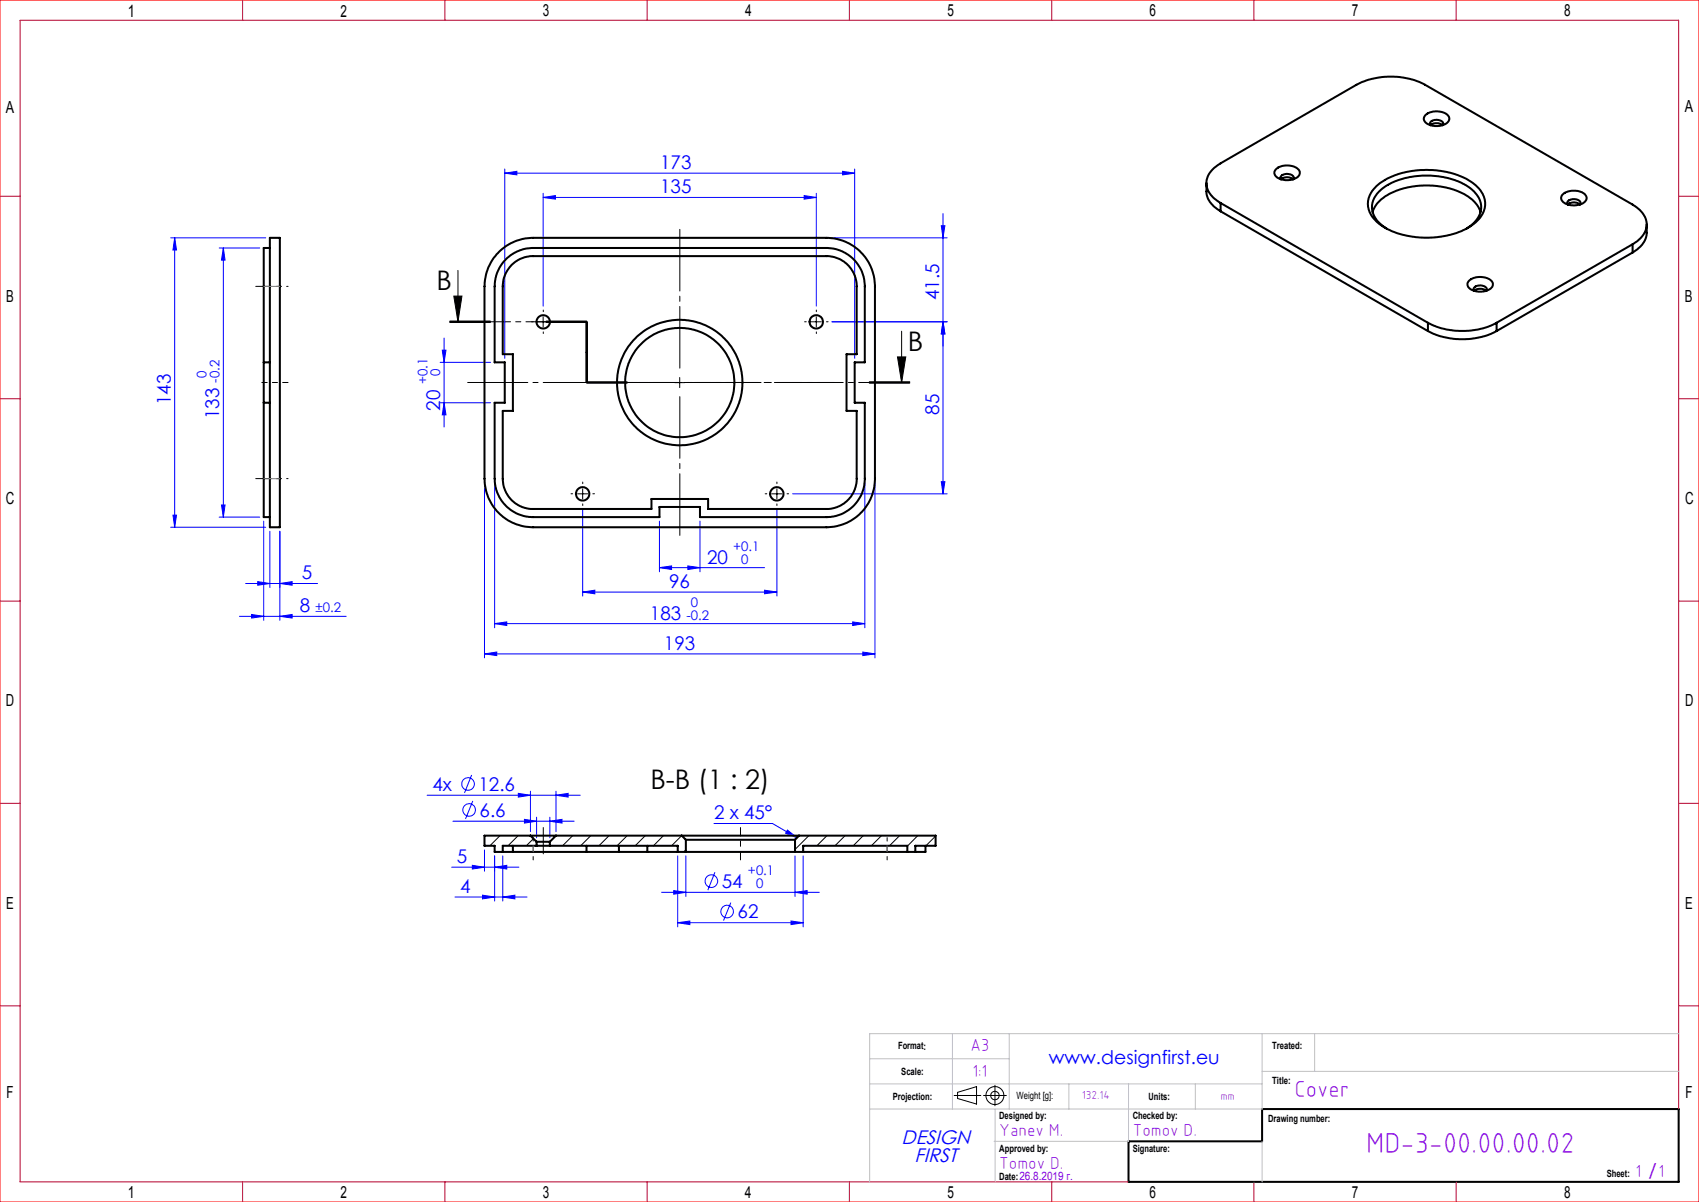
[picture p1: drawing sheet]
<svg xmlns="http://www.w3.org/2000/svg" width="420mm" height="297mm" viewBox="0 0 420 297" stroke-linecap="round" stroke-linejoin="round" font-family="sans-serif">
<g fill="none" stroke="#00f" stroke-width=".25">
<path d="M42.2 58.8h23.5M43.2 58.8l.4 3h-.8zM43.2 58.8v71.5M124.8 42.8l3-.5v.9zM124.8 41.8v46.7M124.8 42.8h86.5M134.3 48.8l3-.5v.9zM134.3 47.8v27.8M134.3 48.8h67.5M198.8 48.3l3 .5-3 .4zM201.8 47.8v27.8M205.3 58.8h28.8"/>
<path d="M208.3 42.3l3 .5-3 .4zM211.3 41.8v46.7M232.7 55.8h.9l-.5 3zM233.1 52.8v69.2M54.2 61.3h10M55.2 61.3l.4 3h-.8zM55.2 61.3v66.5M205.7 79.5h28.4M233.1 79.5l.5 3h-.9zM108.8 89.5h12.5M108.8 99.5h12.5M109.3 86.5h.9l-.4 3z"/>
<path d="M109.8 99.5l.4 3h-.9zM109.8 83.5v22M119.8 119.3v43.3M122.3 119.3v35.8M213.8 119.3v35.8M216.3 119.3v43.3M232.7 119h.9l-.5 3zM42.2 130.3h23.5M42.8 127.3h.8l-.4 3zM54.2 127.8h10M54.8 124.8h.8l-.4 3zM65.2 128.8v24.5"/>
<path d="M66.7 131.3v13.9M69.2 131.3v22M144 125.9v21.4M163 128.8v12.5M170 139.8l3 .5-3 .4zM173 128.8v12.5M192.1 125.9v21.4M195.9 122h38.2M59.2 152.3h26.4M60.7 144.2h17.8M62.2 151.8l3 .5-3 .4zM63.7 143.7l3 .5-3 .4z"/>
<path d="M69.2 144.2l3-.5v.9zM69.2 152.3l3-.5v.9zM122.3 154.1l3-.4v.8zM122.3 154.1h91.5M144 146.3l3-.5v.9zM144 146.3h48.1M163 140.3l3-.5v.9zM163 140.3h26M189 145.8l3.1 .5-3.1 .4zM210.8 153.7l3 .4-3 .4zM119.8 161.6l3-.5v.9zM119.8 161.6h96.5"/>
<path d="M213.3 161.1l3 .5-3 .4zM105.6 196.5h37.8M116.6 191.5l-1.8 4.4M116.9 197.9l-1.8 4.4M128.1 196l3 .5-3 .5zM131.1 195.5v10M137.4 196.5l3-.5v1zM137.4 195.5v10M111.7 214.3h16.6M112 202.9h29.9M116.8 213.8l3 .5-3 .4zM119.8 210v5.3"/>
<path d="M122.3 214.3l3-.5v.9zM122.3 211.5v11.1M124.3 211.5v11.1M129.6 202.5l3 .4-3 .5zM132.6 201.9v5.1M135.9 202.9l3-.4v.9zM135.9 201.9v5.1M167.5 211.5v17.5M169.5 211.5v10M176.5 203.5h14.5l6 3.5M176.7 215.5l-1.7 4.5M194.7 205.1l2.3 1.9-2.8-1.1z"/>
<path d="M196.5 211.5v10M198.5 211.5v17.5M112.5 221.6h17.8M119.3 221.2l3 .4-3 .5zM124.3 221.6l3-.4v.9zM163.5 220.5h39M166.5 220.1l3 .4-3 .4zM167.5 228l3-.4v.9zM167.5 228h31M180.7 223l-1.8 4.5M195.5 227.6l3 .4-3 .5zM196.5 220.5l3-.4v.8z"/>
<circle cx="115.7" cy="193.7" r="1.56"/>
<circle cx="116" cy="200.1" r="1.56"/>
<circle cx="175.9" cy="217.7" r="1.55"/>
<circle cx="179.7" cy="225.2" r="1.55"/>
</g>
<g fill="none" stroke="#000" stroke-width=".25">
<path d="M111.2 79.5h10M111.2 79.7h10M111.2 79.3h10M112.2 73.2h2l-1 6.3zM113.2 66.8v12.7M133 79.5h12v15h10M134.3 78.3v2.5M135 79.3h10zM135 79.7h10M144.8 79.5v15M145.2 79.5v15M200.5 79.5h2.5"/>
<path d="M201.8 78.3v2.5M145 94.7h10M145 94.3h10M166.8 94.5h2.5M168 93.3v2.5M214.9 94.5h10M214.9 94.7h10M214.9 94.3h10M221.9 88.2h2l-1 6.3zM222.9 81.8v12.7M142.8 122h2.5M144 120.8v2.5"/>
<path d="M190.8 122h2.5M192.1 120.8v2.5M235.9 270.7h6.6M236.7 269.9l4.7-1.4v4.3l-4.7-1.4zM243.1 270.7h5.7M246 268.2v5"/>
<circle cx="245.9" cy="270.7" r="1.04"/>
<circle cx="246" cy="270.7" r="2.22"/>
</g>
<path d="M111.2 79.5h33.8" fill="none" stroke="#000" stroke-width=".25" stroke-dasharray="6.3 1.3 1.3 1.3" stroke-dashoffset="1.5"/>
<path d="M145 79.5v15" fill="none" stroke="#000" stroke-width=".25" stroke-dasharray="6.3 1.3 1.3 1.3" stroke-dashoffset=".8"/>
<path d="M145 94.5h79.9" fill="none" stroke="#000" stroke-width=".25" stroke-dasharray="6.3 1.3 1.3 1.3" stroke-dashoffset="3.9"/>
<path d="M71.2 70.8h-4.5M71.2 118.3h-4.5" fill="none" stroke="#000" stroke-width=".25" stroke-dasharray="15.2 1.3 1.3 1.3" stroke-dashoffset="14.9"/>
<g fill="none" stroke="#000" stroke-width=".25" stroke-dasharray="15.2 1.3 1.3 1.3">
<path d="M63.2 70.8h3.5M131.8 79.5h-.4M134.3 77v-.4M136.8 79.5h.4M199.3 79.5h-.4M201.8 77v-.4M204.3 79.5h.4M134.3 82v.4M201.8 82v.4M63.2 118.3h3.5M144.1 119.5v-.4M192.1 119.5v-.4"/>
<path d="M141.6 122h-.4M144.1 124.5v.4M146.6 122h.4M189.6 122h-.4M192.1 124.5v.4M194.6 122h.4M134.3 211v-3M134.3 204.5v3.5"/>
</g>
<path d="M71.2 94.5h-6.5" fill="none" stroke="#000" stroke-width=".25" stroke-dasharray="15.2 1.3 1.3 1.3" stroke-dashoffset="13.9"/>
<path d="M131.8 212.5v-5.5M219.3 212.5v-5.5" fill="none" stroke="#000" stroke-width=".25" stroke-dasharray="15.2 1.3 1.3 1.3" stroke-dashoffset="14.4"/>
<path d="M183.1 212.5v-8" fill="none" stroke="#000" stroke-width=".25" stroke-dasharray="15.2 1.3 1.3 1.3" stroke-dashoffset="13.1"/>
<path d="M206.3 94.5h-90.7" fill="none" stroke="#000" stroke-width=".25" stroke-dasharray="15.2 1.3 1.3 1.3" stroke-dashoffset=".4"/>
<path d="M168.1 92v-36.4M168.1 97v36.3" fill="none" stroke="#000" stroke-width=".25" stroke-dasharray="15.2 1.3 1.3 1.3" stroke-dashoffset="-1"/>
<path d="M165.6 94.5h-14.3M170.6 94.5h14.2" fill="none" stroke="#000" stroke-width=".25" stroke-dasharray="15.2 1.3 1.3 1.3" stroke-dashoffset="10"/>
<path d="M279 282h33v-8h103v18h-136z" fill="none" stroke="#000" stroke-width=".5"/>
<path d="M0 0h420v297h-420z" fill="none" stroke="#f00" stroke-width=".25"/>
<g fill="none" stroke="#b4002d" stroke-width=".25">
<path d="M60 0v5M110 0v5M160 0v5M210 0v5M260 0v5M310 0v5M360 0v5M0 48.5h5M415 48.5h5M0 98.5h5M415 98.5h5M0 148.5h5"/>
<path d="M415 148.5h5M0 198.5h5M415 198.5h5M0 248.5h5M415 248.5h5M415 274v-269h-410v287h274M60 292v5M110 292v5M160 292v5M210 292v5M260 292v5M310 292v5"/>
<path d="M360 292v5"/>
</g>
<g fill="none" stroke="#c0c0c0" stroke-width=".25">
<path d="M235.4 255.4v18.6M249.5 255.4v18.6M312 255.4v18.6h-97M325 255.4v9.3M415 255.4h-200v36.6M215 267.8h97M215 261.6h34.5M246 274v18M264.2 267.8v6.2M279 267.8v14.2h-33.3M295.5 267.8v6.2M312 264.7h103"/>
<path d="M312 282v10"/>
</g>
<path d="M112.2 73.2h2l-1 6.3zM221.9 88.2h2l-1 6.3z" fill="#000"/>
<g fill="#00f">
<path d="M189 145.8l3.1 .5-3.1 .4zM144 146.3l3-.5v.9zM208.3 42.3l3 .5-3 .4zM124.8 42.8l3-.5v.9zM69.2 152.3l3-.5v.9zM62.2 151.8l3 .5-3 .4z"/>
<path d="M134.3 48.8l3-.5v.9zM198.8 48.3l3 .5-3 .4zM122.3 154.1l3-.4v.8zM210.8 153.7l3 .4-3 .4zM119.8 161.6l3-.5v.9zM213.3 161.1l3 .5-3 .4zM194.7 205.1l2.3 1.9-2.8-1.1zM63.7 143.7l3 .5-3 .4zM69.2 144.2l3-.5v.9z"/>
<path d="M163 140.3l3-.5v.9zM170 139.8l3 .5-3 .4z"/>
<path d="M167.5 228l3-.4v.9zM195.5 227.6l3 .4-3 .5z"/>
<path d="M128.1 196l3 .5-3 .5zM137.4 196.5l3-.5v1z"/>
<path d="M129.6 202.5l3 .4-3 .5zM135.9 202.9l3-.4v.9z"/>
<path d="M122.3 214.3l3-.5v.9zM116.8 213.8l3 .5-3 .4z"/>
<path d="M124.3 221.6l3-.4v.9zM119.3 221.2l3 .4-3 .5zM196.5 220.5l3-.4v.8zM166.5 220.1l3 .4-3 .4z"/>
<path d="M54.8 124.8h.8l-.4 3zM55.2 61.3l.4 3h-.8z"/>
<path d="M233.1 79.5l.5 3h-.9zM232.7 119h.9l-.5 3zM109.3 86.5h.9l-.4 3zM109.8 99.5l.4 3h-.9zM43.2 58.8l.4 3h-.8zM42.8 127.3h.8l-.4 3z"/>
<path d="M232.7 55.8h.9l-.5 3zM233.1 79.5l.5 3h-.9z"/>
</g>
<g fill="none" stroke="#000" stroke-width=".5">
<path d="M352.3 28.5a4.3 4.3 0 0 1 5.9 .4 1.8 1.8 0 0 1-1.8 2.1 3.9 3.9 0 0 1-4.4-1.3v-.7zM353.6 30.9a1.06 1.06 0 0 1 1.4-1.3 1.25 1.25 0 0 1 1.7 1.2v.1M353.7 30.9a2.41 2.41 0 0 1 2.9 0M66.7 58.8h2.5v71.5h-2.5zM298.2 45.3v2a5.9 5.9 0 0 0 3.5 4.9M301.7 50.2a5.7 5.7 0 0 1-3.4-5.8 6.6 6.6 0 0 1 3.4-4l33.6-19.4a18.9 18.9 0 0 1 17 0l51.3 29.5a5.6 5.6 0 0 1 3.4 5.8 6.4 6.4 0 0 1-3.4 4.1M301.7 50.2l51.3 29.6M301.7 50.2v2M301.7 52.2l51.3 29.6M315.5 41.8a4.3 4.3 0 0 1 5.7 .3 1.58 1.58 0 0 1-1.4 2.2 4.3 4.3 0 0 1-4.6-1l-.2-.8zM316.7 44.3a1.08 1.08 0 0 1 1.3-1.3 1.35 1.35 0 0 1 1.8 1.1l-.1 .2M316.7 44.3a2.29 2.29 0 0 1 3 0"/>
<path d="M339.3 52.4a9.1 9.1 0 0 1 6.3-5.4 20.4 20.4 0 0 1 17.9 2 6.5 6.5 0 0 1 2.5 3.4M340.1 46.1a19.5 19.5 0 0 1 14.8-4 16.1 16.1 0 0 1 11 4.9 5.6 5.6 0 0 1-1.4 8.2 20.7 20.7 0 0 1-15.7 3.2 13.9 13.9 0 0 1-9.9-5.3 5.4 5.4 0 0 1 1.2-7zM342.8 56.5a6.1 6.1 0 0 1-3.5-6.4 9.5 9.5 0 0 1 7-5.8 20.4 20.4 0 0 1 17.2 2.2 5.3 5.3 0 0 1 2 7l-1.3 1.7-1.7 1.3M386.3 48.1a4.4 4.4 0 0 1 5.7 .3 1.7 1.7 0 0 1-1.7 2.2 3.8 3.8 0 0 1-4.3-1.3l-.1-.4zM387.5 50.5a.95 .95 0 0 1 1.1-1.3 1.51 1.51 0 0 1 2.1 1.1l-.1 .2M387.6 50.5a2.29 2.29 0 0 1 2.9 0M407.1 55.5v2a6.1 6.1 0 0 1-3.5 4.9M66.7 61.3h-1.5v66.5h1.5M122.8 62.8a12.3 12.3 0 0 1 9-4h72.5a12 12 0 0 1 12 12v47.5a12 12 0 0 1-12 12h-72.5a12 12 0 0 1-12-12v-47.5a12.5 12.5 0 0 1 3-8zM125.1 64.1a9.8 9.8 0 0 1 6.7-2.8h72.5a9.5 9.5 0 0 1 9.5 9.5v18.7h-2.5v10h2.5v18.8a9.5 9.5 0 0 1-9.5 9.5h-31.3v-2.5h-10v2.5h-31.2a9.5 9.5 0 0 1-9.5-9.5v-18.8h2.5v-10h-2.5v-18.7a9.6 9.6 0 0 1 2.8-6.7zM126.6 65.4a7.6 7.6 0 0 1 5.2-2.1h72.5a7.5 7.5 0 0 1 7.5 7.5v16.7h-2.5v14h2.5v16.8a7.5 7.5 0 0 1-7.5 7.5h-29.3v-2.5h-14v2.5h-29.2a7.5 7.5 0 0 1-7.5-7.5v-16.8h2.5v-14h-2.5v-16.7a7.5 7.5 0 0 1 2.3-5.4zM353 79.8a18.9 18.9 0 0 0 17 0"/>
<path d="M353 79.8v2M363 69.5a4.2 4.2 0 0 1 5.9 .3 1.86 1.86 0 0 1-1.9 2.2 3.6 3.6 0 0 1-4.2-1.5v-.4zM364.4 71.9a1.05 1.05 0 0 1 1.3-1.3 1.26 1.26 0 0 1 1.8 1.2l-.1 .1a2.47 2.47 0 0 0-2.9 0M370 79.8v2M403.6 60.4l-33.6 19.4M403.6 60.4v2M403.6 62.4l-33.6 19.4M65.2 89.5h1.5M65.2 99.5h1.5M353 81.8a18.9 18.9 0 0 0 17 0M126.8 210.5h42.7M126.8 209v1.5"/>
<path d="M131.1 206.5h6.3M131.1 206.5h-11.3v2.5h2.5v1.5h4.5M131.1 206.5l1.5 1.5M132.6 208h3.3M132.6 209h3.3M132.6 209h-8.3v1.5M132.6 208v1M135.9 208v1M135.9 209h31.6v1.5M137.4 206.5l-1.5 1.5M137.4 206.5h31.1M145 209v1.5"/>
<path d="M153 209v1.5M160 209v1.5M168.5 206.5h29M168.5 206.5l1 1M169.5 207.5h27M169.5 210.5h27M169.5 207.5v3M196.5 210.5h27.8M196.5 207.5v3M197.5 206.5h33.8v2.5h-5v1.5M197.5 206.5l-1 1M198.5 210.5v-1.5h25.8v1.5"/>
<path d="M228.8 209v1.5h-4.5"/>
<circle cx="134.3" cy="79.5" r="1.64"/>
<circle cx="201.8" cy="79.5" r="1.64"/>
<circle cx="168" cy="94.5" r="13.5"/>
<circle cx="168" cy="94.5" r="15.5"/>
<circle cx="144" cy="122" r="1.65"/>
<circle cx="192" cy="122" r="1.65"/>
</g>
<g fill="none" stroke="#000" stroke-width=".25">
<path d="M123.6 206.5l-2.5 2.5M124.3 210.3l-.2 .2M128.1 206.5l-2.5 2.5M131.9 207.2l-1.8 1.8M141.6 206.5l-2.5 2.5M146.1 206.5l-2.6 2.5M150.6 206.5l-2.5 2.5M155 206.5l-2.5 2.5M159.5 206.5l-2.5 2.5M164 206.5l-2.5 2.5M168.5 206.5l-2.5 2.5M169.5 210l-.5 .5"/>
<path d="M200 206.5l-3.5 3.4M204.4 206.5l-2.5 2.5M208.9 206.5l-2.5 2.5M213.4 206.5l-2.5 2.5M217.9 206.5l-2.5 2.5M222.4 206.5l-2.5 2.5M226.9 206.5l-2.6 2.6M231.3 206.6l-2.4 2.4"/>
</g>
<path d="M65.2 70.8h4M65.2 118.3h4M131.8 209v1.5M219.3 209v1.5" fill="none" stroke="#808080" stroke-width=".25"/>
<text font-size="7.1" fill="#8000ff" x="337.7" y="284.9">MD-3-00.00.00.02</text>
<g font-size="6.7">
<text x="107.9" y="71.7">B</text>
<text x="224.4" y="86.7">B</text>
<text x="160.8" y="194.8">B-B (1 : 2)</text>
</g>
<text font-size="5.7" fill="#8000ff" x="320" y="271">Cover</text>
<g font-size="4.8" fill="#00f">
<text x="222.9" y="282.7">DESIGN</text>
<text x="226.1" y="287.2">FIRST</text>
</g>
<g font-size="4.7" fill="#00f">
<text x="163.2" y="41.7">173</text>
<text x="163.2" y="47.7">135</text>
<text x="232.1" y="74.1" transform="rotate(-90 232.1 74.1)">41.5</text>
<text x="42.2" y="100.2" transform="rotate(-90 42.2 100.2)">143</text>
<text x="108.8" y="101.5" transform="rotate(-90 108.8 101.5)">20</text>
<text x="54.2" y="103.6" transform="rotate(-90 54.2 103.6)">133</text>
<text x="232.1" y="102.5" transform="rotate(-90 232.1 102.5)">85</text>
<text x="74.6" y="143.1">5</text>
<text x="174.8" y="139.2">20</text>
<text x="165.4" y="145.2">96</text>
<text x="74.1" y="151.2">8</text>
<text x="160.7" y="153.1">183</text>
<text x="164.1" y="160.5">193</text>
<text x="106.9" y="195.4">4x</text>
<text x="118.3" y="195.4">12.6</text>
<text x="118.6" y="201.8">6.6</text>
<text x="176.5" y="202.4">2 x 45°</text>
<text x="113" y="213.2">5</text>
<text x="113.8" y="220.6">4</text>
<text x="178.4" y="219.4">54</text>
<text x="182.3" y="226.9">62</text>
<text x="259.3" y="263">www.designfirst.eu</text>
</g>
<g font-size="4.3" fill="#8000ff">
<text x="239.9" y="259.8">A3</text>
<text x="240.4" y="266.2">1:1</text>
<text x="247" y="280.8">Yanev M.</text>
<text x="280" y="280.8">Tomov D.</text>
<text x="247" y="288.8">Tomov D.</text>
<text x="404.3" y="290.8">1 /1</text>
</g>
<text font-size="4.2" x="31.6" y="4.2">1</text>
<g font-size="4.1">
<text x="84.2" y="4.1">2</text>
<text x="134.2" y="4">3</text>
<text x="184.2" y="4">4</text>
<text x="234.2" y="4">5</text>
<text x="284.2" y="4">6</text>
<text x="334.2" y="4.1">7</text>
<text x="386.7" y="4">8</text>
<text x="1.5" y="27.9">A</text>
<text x="416.5" y="27.8">A</text>
<text x="1.5" y="74.5">B</text>
<text x="416.5" y="74.5">B</text>
<text x="1.4" y="124.5">C</text>
<text x="416.5" y="124.5">C</text>
<text x="1.5" y="174.5">D</text>
<text x="416.6" y="174.5">D</text>
<text x="1.6" y="224.5">E</text>
<text x="416.6" y="224.5">E</text>
<text x="1.6" y="271.3">F</text>
<text x="416.7" y="271.3">F</text>
<text x="31.6" y="296">1</text>
<text x="84.2" y="296">2</text>
<text x="134.2" y="296">3</text>
<text x="184.2" y="296">4</text>
<text x="234.2" y="296">5</text>
<text x="284.2" y="296">6</text>
<text x="334.2" y="296">7</text>
<text x="386.7" y="296">8</text>
</g>
<g font-size="3.3" fill="#00f">
<text x="51.1" y="93.5" transform="rotate(-90 51.1 93.5)">0</text>
<text x="54.3" y="94.6" transform="rotate(-90 54.3 94.6)">-0.2</text>
<text x="105.7" y="95" transform="rotate(-90 105.7 95)">+0.1</text>
<text x="108.8" y="93" transform="rotate(-90 108.8 93)">0</text>
<text x="181.3" y="136.1">+0.1</text>
<text x="183.2" y="139.3">0</text>
<text x="170.8" y="150">0</text>
<text x="78" y="151.3">±0.2</text>
<text x="169.7" y="153.1">-0.2</text>
<text x="184.9" y="216.3">+0.1</text>
<text x="186.9" y="219.5">0</text>
</g>
<g font-size="2.9" fill="#8000ff">
<text x="267.4" y="271.6">132.14</text>
<text x="301.7" y="271.8">mm</text>
<text x="252" y="291.6">26.8.2019 г.</text>
</g>
<g font-size="2.5">
<text x="222" y="259.3">Format:</text>
<text x="314.5" y="259.3">Treated:</text>
<text x="222.8" y="265.7">Scale:</text>
<text x="314.5" y="267.8">Title:</text>
<text x="220.7" y="271.7">Projection:</text>
<text x="251.3" y="271.5">Weight [g]:</text>
<text x="284" y="271.8">Units:</text>
<text x="247" y="276.6">Designed by:</text>
<text x="280" y="276.6">Checked by:</text>
<text x="313.5" y="277.3">Drawing number:</text>
<text x="247" y="284.6">Approved by:</text>
<text x="280" y="284.8">Signature:</text>
<text x="247" y="291.5">Date:</text>
<text x="397.2" y="290.8">Sheet:</text>
</g>
</svg>
